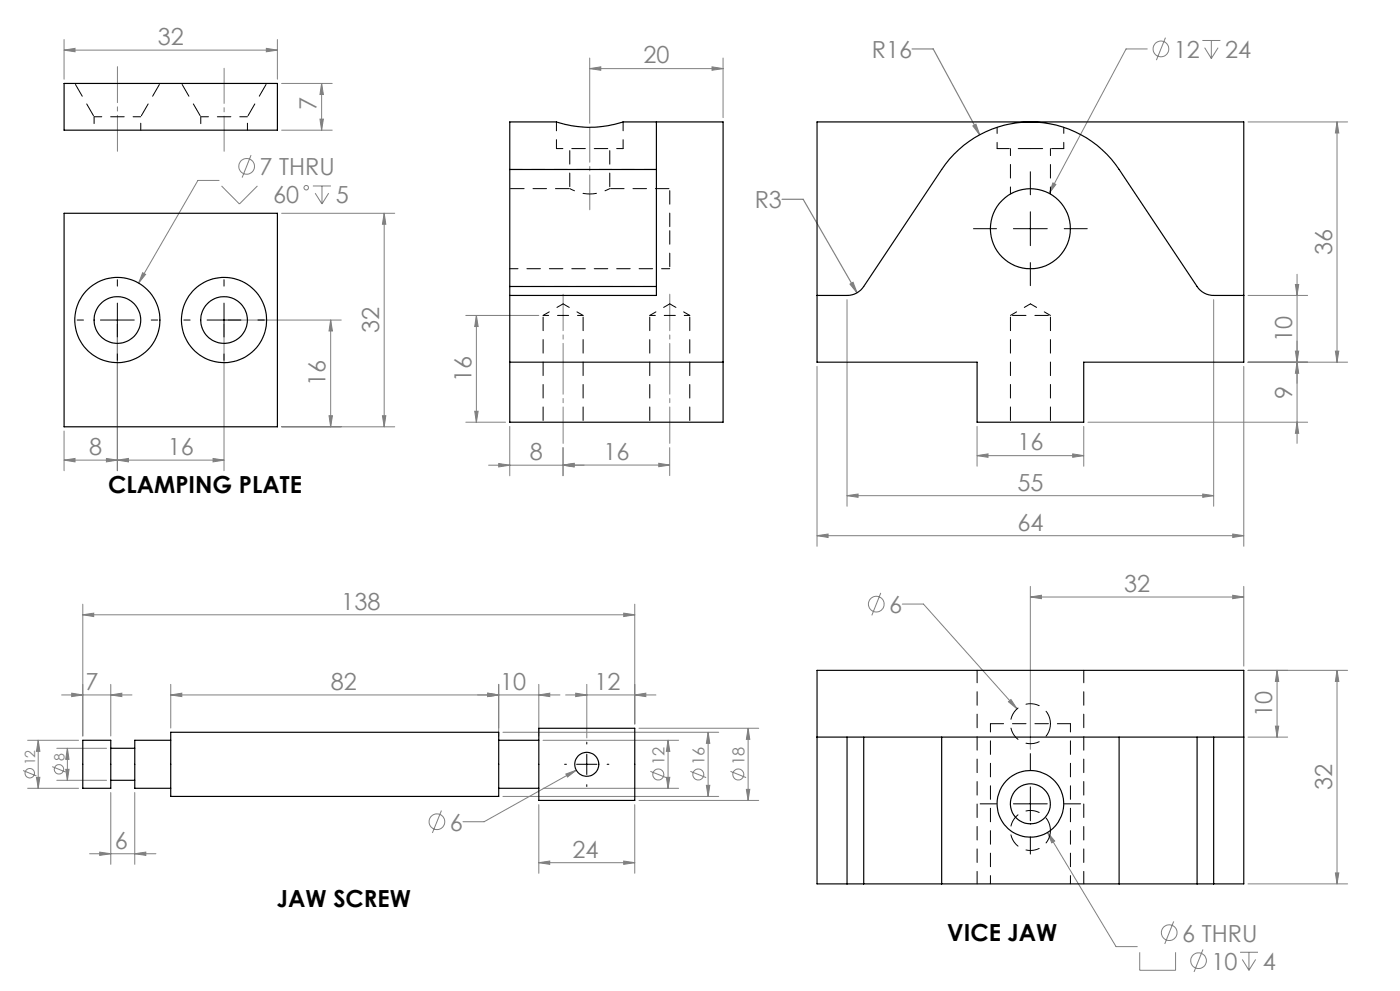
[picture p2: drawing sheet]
<svg xmlns="http://www.w3.org/2000/svg" width="420mm" height="297mm" viewBox="0 0 420 297" stroke-linecap="round" stroke-linejoin="round" font-family="sans-serif">
<g fill="none" stroke="#808080" stroke-width=".3">
<path d="M19.2 15l3.3-.5v1zM19.2 11.8v11.9M19.2 15h64M79.9 14.5l3.3 .5-3.3 .5zM83.2 11.8v11.9M176.9 17.4v19.5M216.9 17.4v17.9M344.2 14.7h-6.4l-23.1 43.3M349.6 11.3l-2.7 6.7M360.7 12.1h5.4M361.4 14.3l2 3.2M363.4 12.1v5.4"/>
<path d="M365.4 14.3l-2 3.2M84.5 39h15.2M84.5 25h15.2M96 35.7h1l-.5 3.3zM96.5 25l.5 3.3h-1zM96.5 25v14M176.9 20.6l3.3-.6v1.1zM176.9 20.6h40M213.6 20l3.3 .6-3.3 .5zM374.4 36.5h29.9M401.1 36.5l.5 3.4h-1zM401.1 36.5v72"/>
<path d="M65.7 54.1h-6.3l-17.8 30.7M66.5 55.7l5.3 5.4 5.4-5.4M75.3 46.5l-2.7 6.7M93.9 55.7h5.4M94.5 57.9l2.1 3.2M96.6 55.7v5.4M98.6 57.9l-2 3.2M315.9 54.8l.9 .5-2.1 2.7zM84.5 63.9h33.9M115.3 63.9l.4 3.3h-1zM115.3 63.9v64M35.2 97.2v43.9"/>
<path d="M42.8 81.7l.9 .5-2.1 2.6zM67.2 97.2v43.9M68.5 95.9h33.9M99.2 95.9l.5 3.3h-1zM99.2 95.9v32M139.7 94.5h21.9M142.9 94.5l.5 3.4h-1zM142.9 94.5v32M254.1 89.8v61.9M364.1 89.8v61.9M374.4 88.5h17.9M388.6 85.3h1l-.5 3.2z"/>
<path d="M389.1 82.2v50.7M245.1 109.8v53.9M373.1 109.8v53.9M388.6 105.2h1l-.5 3.3zM389.1 108.5l.5 3.4h-1zM400.6 105.2h1l-.5 3.3zM404.3 108.5h-29.9M19.2 137.9l3.3-.5v1zM19.2 129.2v11.9M19.2 137.9h48M31.9 137.4l3.3 .5-3.3 .5zM35.2 137.9l3.3-.5v1z"/>
<path d="M63.9 137.4l3.3 .5-3.3 .5zM84.5 127.9h33.9M98.7 124.6h1l-.5 3.3zM114.7 124.6h1l-.4 3.3zM139.7 126.5h12M142.4 123.3h1l-.5 3.2zM146.6 139.4h28.7M149.6 138.9l3.3 .5-3.3 .5zM152.9 127.8v14.8M168.9 139.4l3.3-.6v1.1zM168.9 139.4h32M168.9 139.4l3.3-.5v1z"/>
<path d="M168.9 134.2v8.4M197.6 138.8l3.3 .6-3.3 .5zM200.9 134.2v8.4M293.1 136.6l3.3-.6v1.1zM293.1 127.8v11.9M293.1 136.6h32M321.8 136l3.3 .6-3.3 .5zM325.1 127.8v11.9M326.4 126.5h65.9M389.1 126.5l.5 3.4h-1zM254.1 148.6l3.3-.5v.9zM254.1 148.6h110"/>
<path d="M360.8 148.1l3.3 .5-3.3 .4zM245.1 160.5l3.3-.4v1zM245.1 160.5h128M264.2 177.7l-2.7 6.7M309.1 178.9l3.3-.5v1zM309.1 175.8v48.8M309.1 178.9h64M369.8 178.4l3.3 .5-3.3 .5zM369.8 160.1l3.3 .4-3.3 .6zM373.1 175.8v23.8M24.8 184.3l3.3-.5v1zM24.8 181.1v39.5"/>
<path d="M24.8 184.3h165.6M187.1 183.8l3.3 .5-3.3 .5zM190.4 181.1v35.9M270.7 181h6.3l28.1 31.4M18.5 208.3h21.1M21.5 207.7l3.3 .6-3.3 .5zM33.2 208.3l3.3-.6v1.1zM33.2 205.1v15.5M51.2 208.3l3.3-.6v1.1zM51.2 205.1v13.1M146.3 207.7l3.3 .6-3.3 .5zM149.6 205.1v15.5"/>
<path d="M150.9 219.5h64.7M161.6 208.3l3.3-.6v1.1zM161.6 205.1v15.5M168 208.3h-116.8M169.7 208.3h27.1M172.7 207.7l3.3 .6-3.3 .5zM176 205.1v16.1M190.4 208.3l3.3-.6v1.1zM191.7 218.3h35.9M212.4 219.5v19.2M212.4 219.5l.5 3.3h-1zM224.4 218.3l.5 3.3h-1z"/>
<path d="M224.4 218.3v21.6M302.5 210.3l.8-.6 1.8 2.7zM374.4 200.9h29.9M382.6 217.6h1l-.5 3.3zM383.1 200.9l.5 3.3h-1zM383.1 200.9v20M401.1 200.9l.5 3.3h-1zM401.1 200.9v64M6.9 230.9l4 1.6M8.3 221.9h15.3M8.3 236.3h15.3M10.9 233h1.1l-.5 3.3z"/>
<path d="M11.5 221.9l.5 3.3h-1.1zM11.5 221.9v14.4M15.7 229.8l4 1.6M17 224.3h15M17 233.9h15M19.7 230.6h1l-.5 3.3zM20.2 224.3l.5 3.3h-1zM20.2 224.3v9.6M33.2 237.5v21.5M40.4 237.5v21.5M150.9 238.7h64.7M162.9 221.9h40.7"/>
<path d="M162.9 236.3h40.7M169.8 232l3.1-1.2-2.6 2.1zM172.9 230.8l-27.7 15.5h-6.3M191.7 239.9h35.9M195.1 231.2l4.7 1.8M199.9 233h1l-.5 3.3zM200.4 221.9v14.4M200.4 221.9l.5 3.3h-1zM207.1 231.2l4.7 1.8M211.9 235.4h1l-.5 3.3zM219.1 231.2l4.7 1.8M223.9 236.6h1l-.5 3.3z"/>
<path d="M374.4 220.9h11.9M26.9 255.9h19.9M29.9 255.4l3.3 .5-3.3 .5zM40.4 255.9l3.3-.5v1zM132.4 242.9l-2.7 6.7M161.6 258.5l3.3-.4v.9zM161.6 241.2v20.5M161.6 258.5h28.8M187.1 258.1l3.3 .4-3.3 .5zM190.4 241.2v20.5M314.3 249.5l2.1 2.6-.9 .5zM314.3 249.5l20.5 34.2h6.4"/>
<path d="M352.1 276.2l-2.7 6.7M374.4 264.9h29.9M400.6 261.6h1l-.5 3.3zM341.9 285.4v5.4h10.8v-5.4M360.9 284.5l-2.7 6.8M372 285.4h5.4M372.7 287.5l2 3.3M374.7 285.4v5.4M376.7 287.5l-2 3.3"/>
<circle cx="348.3" cy="14.7" r="2.36"/>
<circle cx="74" cy="49.9" r="2.35"/>
<circle cx="91.9" cy="56.2" r=".67"/>
<circle cx="262.9" cy="181.1" r="2.35"/>
<circle cx="8.9" cy="231.7" r="1.41"/>
<circle cx="17.7" cy="230.6" r="1.4"/>
<circle cx="197.5" cy="232.1" r="1.65"/>
<circle cx="209.5" cy="232.1" r="1.65"/>
<circle cx="221.5" cy="232.1" r="1.65"/>
<circle cx="131.1" cy="246.3" r="2.35"/>
<circle cx="350.8" cy="279.5" r="2.35"/>
<circle cx="359.6" cy="287.9" r="2.35"/>
</g>
<path d="M273.6 14.7h6.4l13.9 25.7M291.9 37.7l.9-.5 1.1 3.2zM234.6 59.7h6.3l16.2 28M255 85.2l.9-.6 1.2 3.1z" fill="none" stroke="#808080" stroke-width=".35"/>
<path d="M35.2 45.3v-25.3" fill="none" stroke="#808080" stroke-width=".3" stroke-dasharray="15.2 1.3 1.3 1.3" stroke-dashoffset="4.5"/>
<path d="M67.2 45.3v-24.8" fill="none" stroke="#808080" stroke-width=".3" stroke-dasharray="15.2 1.3 1.3 1.3" stroke-dashoffset="4.7"/>
<path d="M176.9 38.2v24.7" fill="none" stroke="#808080" stroke-width=".3" stroke-dasharray="15.2 1.3 1.3 1.3" stroke-dashoffset="4.8"/>
<path d="M168.9 88.2v44.7M200.9 88.2v44.7" fill="none" stroke="#808080" stroke-width=".3" stroke-dasharray="15.2 1.3 1.3 1.3" stroke-dashoffset="4.3"/>
<g fill="none" stroke="#000" stroke-width=".3">
<path d="M309.1 51.5v6.9M292 68.5h6.9M304 68.5h10.2M309.1 63.5v10.1M309.1 78.7v6.9M319.3 68.5h6.9M23.1 95.9h1.9M30.1 95.9h10.2M35.2 83.8v2M35.2 90.8v10.2M45.4 95.9h1.9M55.1 95.9h1.9"/>
<path d="M62.1 95.9h10.2M67.2 83.8v2M67.2 90.8v10.2M77.4 95.9h1.9M35.2 106.1v1.9M67.2 106.1v1.9M169.4 229.1h.5M173 229.1h6.1M176 222.4v.6M176 226v6.1M176 235.2v.5M182.1 229.1h.6"/>
<path d="M309.1 225.8v4.9M309.1 235.8v10.2M294 240.9h4.9M304 240.9h10.2M309.1 251.1v4.9M319.3 240.9h4.9"/>
</g>
<g fill="#808080">
<path d="M11.5 221.9l.5 3.3h-1.1zM10.9 233h1.1l-.5 3.3zM20.2 224.3l.5 3.3h-1zM19.7 230.6h1l-.5 3.3z"/>
<path d="M212.4 219.5l.5 3.3h-1zM211.9 235.4h1l-.5 3.3zM224.4 218.3l.5 3.3h-1zM223.9 236.6h1l-.5 3.3zM200.4 221.9l.5 3.3h-1zM199.9 233h1l-.5 3.3z"/>
<path d="M369.8 178.4l3.3 .5-3.3 .5zM309.1 178.9l3.3-.5v1zM33.2 208.3l3.3-.6v1.1zM21.5 207.7l3.3 .6-3.3 .5zM161.6 208.3l3.3-.6v1.1zM146.3 207.7l3.3 .6-3.3 .5z"/>
<path d="M245.1 160.5l3.3-.4v1zM369.8 160.1l3.3 .4-3.3 .6zM315.9 54.8l-1.2 3.2 2.1-2.7zM302.5 210.3l2.6 2.1-1.8-2.7zM314.3 249.5l1.2 3.1 .9-.5zM168.9 139.4l3.3-.6v1.1zM197.6 138.8l3.3 .6-3.3 .5zM29.9 255.4l3.3 .5-3.3 .5zM40.4 255.9l3.3-.5v1zM24.8 184.3l3.3-.5v1zM187.1 183.8l3.3 .5-3.3 .5zM51.2 208.3l3.3-.6v1.1zM146.3 207.7l3.3 .6-3.3 .5zM172.7 207.7l3.3 .6-3.3 .5zM190.4 208.3l3.3-.6v1.1zM161.6 258.5l3.3-.4v.9zM187.1 258.1l3.3 .4-3.3 .5zM169.8 232l.5 .9 2.6-2.1zM42.8 81.7l-1.2 3.1 2.1-2.6zM19.2 137.9l3.3-.5v1zM31.9 137.4l3.3 .5-3.3 .5zM35.2 137.9l3.3-.5v1zM63.9 137.4l3.3 .5-3.3 .5z"/>
<path d="M293.1 136.6l3.3-.6v1.1zM321.8 136l3.3 .6-3.3 .5z"/>
<path d="M149.6 138.9l3.3 .5-3.3 .5zM168.9 139.4l3.3-.5v1z"/>
<path d="M176.9 20.6l3.3-.6v1.1zM213.6 20l3.3 .6-3.3 .5z"/>
<path d="M79.9 14.5l3.3 .5-3.3 .5zM19.2 15l3.3-.5v1z"/>
<path d="M389.1 126.5l.5 3.4h-1zM388.6 105.2h1l-.5 3.3zM96 35.7h1l-.5 3.3zM96.5 25l.5 3.3h-1z"/>
<path d="M388.6 85.3h1l-.5 3.2zM389.1 108.5l.5 3.4h-1zM401.1 36.5l.5 3.4h-1zM400.6 105.2h1l-.5 3.3zM401.1 200.9l.5 3.3h-1zM400.6 261.6h1l-.5 3.3zM383.1 200.9l.5 3.3h-1zM382.6 217.6h1l-.5 3.3zM142.9 94.5l.5 3.4h-1zM142.4 123.3h1l-.5 3.2zM99.2 95.9l.5 3.3h-1zM98.7 124.6h1l-.5 3.3zM115.3 63.9l.4 3.3h-1zM114.7 124.6h1l-.4 3.3z"/>
<path d="M254.1 148.6l3.3-.5v.9zM360.8 148.1l3.3 .5-3.3 .4z"/>
<path d="M291.9 37.7l2 2.7-1.1-3.2zM255 85.2l2.1 2.5-1.2-3.1z"/>
</g>
<g fill="none" stroke="#000" stroke-width=".35">
<path d="M19.2 25h64v14h-64zM196.9 36.5v52h-44M245.1 36.5h128v72h-48v18h-32v-18h-48zM152.9 50.8v-14.3h14a32 32 0 0 0 19.9 .1l30.1-.1v90h-64v-38M152.9 50.8v35.1M152.9 50.8h44M19.2 63.9h64v64h-64zM152.9 85.9v2.6M152.9 85.9h44M245.1 88.5h9a5.9 5.9 0 0 0 5-2.6l23.4-35.1a32 32 0 0 1 53.2 0l23.4 35.1a5.9 5.9 0 0 0 5 2.6h9M152.9 108.5h64M51.2 219.5h98.4v19.2h-98.4z"/>
<path d="M161.6 218.3h28.8v21.6h-28.8zM24.8 221.9h8.4v14.4h-8.4zM33.2 233.9h7.2M33.2 224.3h7.2M51.2 221.9h-10.8v14.4h10.8M149.6 236.3h12M149.6 221.9h12M245.1 220.9h128M254.1 220.9v44M259.1 220.9v44M282.5 220.9v44M335.7 220.9v44"/>
<path d="M359.1 220.9v44M364.1 220.9v44M254.1 264.9h5M254.1 264.9h-9v-64h128v64h-9M259.1 264.9h23.4M282.5 264.9h53.2M335.7 264.9h23.4M359.1 264.9h5"/>
<circle cx="309.1" cy="68.5" r="12"/>
<circle cx="35.2" cy="95.9" r="12.8"/>
<circle cx="35.2" cy="95.9" r="7"/>
<circle cx="67.2" cy="95.9" r="12.8"/>
<circle cx="67.2" cy="95.9" r="7"/>
<circle cx="176" cy="229.1" r="3.6"/>
<circle cx="309.1" cy="240.9" r="10"/>
<circle cx="309.1" cy="240.9" r="6"/>
</g>
<path d="M170.9 44.5v12M182.9 56.5v-12M200.9 68.5v-12M200.9 80.5v-12M315.1 94.5h-12" fill="none" stroke="#000" stroke-width=".3" stroke-dasharray="4.1 2.7" stroke-dashoffset="-.6"/>
<path d="M299.1 44.5h10M309.1 44.5h10" fill="none" stroke="#000" stroke-width=".3" stroke-dasharray="4.1 2.7" stroke-dashoffset=".4"/>
<path d="M162.9 94.5v32M194.9 94.5v32M303.1 94.5v32M174.9 126.5v-32M206.9 126.5v-32M315.1 126.5v-32" fill="none" stroke="#000" stroke-width=".3" stroke-dasharray="4.1 2.7" stroke-dashoffset="-.5"/>
<path d="M168.9 91.1l-6 3.4M174.9 94.5l-6-3.4M200.9 91.1l-6 3.4M206.9 94.5l-6-3.4M309.1 91.1l-6 3.4M315.1 94.5l-6-3.4" fill="none" stroke="#000" stroke-width=".3" stroke-dasharray="4.1 2.7" stroke-dashoffset="1.9"/>
<path d="M299.1 38.1v6.4M319.1 44.5v-6.4" fill="none" stroke="#000" stroke-width=".3" stroke-dasharray="4.1 2.7" stroke-dashoffset="2.2"/>
<path d="M28.2 35v4M42.2 39v-4M60.2 35v4M74.2 39v-4M303.1 44.5v13.6M315.1 58.1v-13.6" fill="none" stroke="#000" stroke-width=".3" stroke-dasharray="4.1 2.7" stroke-dashoffset="2"/>
<path d="M321.1 216.9h-24" fill="none" stroke="#000" stroke-width=".3" stroke-dasharray="4.1 2.7" stroke-dashoffset=".1"/>
<path d="M315.1 216.9a6 6 0 0 1-8.7 5.3 6 6 0 0 1-.7-10.2 6 6 0 0 1 9.4 4.1v.8M315.1 248.9a6 6 0 0 1-8.7 5.3 6 6 0 0 1-.7-10.2 6 6 0 0 1 9.4 4.1v.8" fill="none" stroke="#000" stroke-width=".3" stroke-dasharray="4.1 2.7"/>
<path d="M293.1 264.9v-64M325.1 264.9v-64" fill="none" stroke="#000" stroke-width=".3" stroke-dasharray="4.1 2.7" stroke-dashoffset=".3"/>
<path d="M152.9 80.5h48M297.1 216.9v48M321.1 264.9v-48" fill="none" stroke="#000" stroke-width=".3" stroke-dasharray="4.1 2.7" stroke-dashoffset="1.6"/>
<path d="M196.9 50.8h-44M196.9 85.9h-44" fill="none" stroke="#000" stroke-width=".3" stroke-dasharray="4.1 2.7" stroke-dashoffset=".2"/>
<path d="M182.9 56.5a12 12 0 0 1-12 0" fill="none" stroke="#000" stroke-width=".3" stroke-dasharray="4.1 2.7" stroke-dashoffset="2.5"/>
<path d="M166.9 44.5h20" fill="none" stroke="#000" stroke-width=".3" stroke-dasharray="4.1 2.7" stroke-dashoffset="2.1"/>
<path d="M168.9 94.5h-6M174.9 94.5h-6M200.9 94.5h-6M206.9 94.5h-6" fill="none" stroke="#000" stroke-width=".3" stroke-dasharray="4.1 2.7" stroke-dashoffset="2.4"/>
<path d="M170.9 56.5h-18M200.9 56.5h-18" fill="none" stroke="#000" stroke-width=".3" stroke-dasharray="4.1 2.7" stroke-dashoffset="-.2"/>
<path d="M166.9 36.5v8M186.9 44.5v-8" fill="none" stroke="#000" stroke-width=".3" stroke-dasharray="4.1 2.7" stroke-dashoffset="1.4"/>
<path d="M28.2 35h14M60.2 35h14" fill="none" stroke="#000" stroke-width=".3" stroke-dasharray="4.1 2.7" stroke-dashoffset="1.8"/>
<path d="M22.5 25l5.7 10M42.2 35l5.8-10M54.5 25l5.7 10M74.2 35l5.8-10" fill="none" stroke="#000" stroke-width=".3" stroke-dasharray="4.1 2.7" stroke-dashoffset="-.4"/>
<g font-size="7.1" fill="#808080">
<text x="47.3" y="13.5">32</text>
<text x="261.5" y="17.3">R16</text>
<text x="352.2" y="17.3">12</text>
<text x="367.6" y="17.3">24</text>
<text x="193" y="19">20</text>
<text x="95" y="33" transform="rotate(-90 95 33)">7</text>
<text x="77.9" y="52.5">7 THRU</text>
<text x="82" y="60.9">60</text>
<text x="100.7" y="60.9">5</text>
<text x="226.4" y="62.4">R3</text>
<text x="399.6" y="76.4" transform="rotate(-90 399.6 76.4)">36</text>
<text x="113.7" y="99.8" transform="rotate(-90 113.7 99.8)">32</text>
<text x="387.6" y="102.4" transform="rotate(-90 387.6 102.4)">10</text>
<text x="97.7" y="115.8" transform="rotate(-90 97.7 115.8)">16</text>
<text x="141.4" y="114.4" transform="rotate(-90 141.4 114.4)">16</text>
<text x="387.6" y="119.5" transform="rotate(-90 387.6 119.5)">9</text>
<text x="26.8" y="136.4">8</text>
<text x="50.3" y="136.4">16</text>
<text x="159" y="137.9">8</text>
<text x="181" y="137.8">16</text>
<text x="305.2" y="135">16</text>
<text x="305.2" y="147">55</text>
<text x="305.2" y="159">64</text>
<text x="337.2" y="177.4">32</text>
<text x="102.4" y="182.7">138</text>
<text x="266.8" y="183.7">6</text>
<text x="25.7" y="206.7">7</text>
<text x="99.3" y="206.7">82</text>
<text x="150.1" y="206.7">10</text>
<text x="178.4" y="206.7">12</text>
<text x="381.6" y="214.8" transform="rotate(-90 381.6 214.8)">10</text>
<text x="399.6" y="236.8" transform="rotate(-90 399.6 236.8)">32</text>
<text x="135" y="248.9">6</text>
<text x="34.4" y="254.3">6</text>
<text x="171.7" y="257">24</text>
<text x="354.7" y="282.2">6 THRU</text>
<text x="363.5" y="290.6">10</text>
<text x="378.8" y="290.6">4</text>
</g>
<g font-size="7.1">
<text x="32.5" y="147.7">CLAMPING PLATE</text>
<text x="83.1" y="271.9">JAW SCREW</text>
<text x="284.2" y="282">VICE JAW</text>
</g>
<g font-size="4.9" fill="#808080">
<text x="199.4" y="229.4" transform="rotate(-90 199.4 229.4)">12</text>
<text x="211.4" y="229.4" transform="rotate(-90 211.4 229.4)">16</text>
<text x="223.4" y="229.4" transform="rotate(-90 223.4 229.4)">18</text>
</g>
<g font-size="4.2" fill="#808080">
<text x="10.6" y="229.4" transform="rotate(-90 10.6 229.4)">12</text>
<text x="19.3" y="228.2" transform="rotate(-90 19.3 228.2)">8</text>
</g>
</svg>
